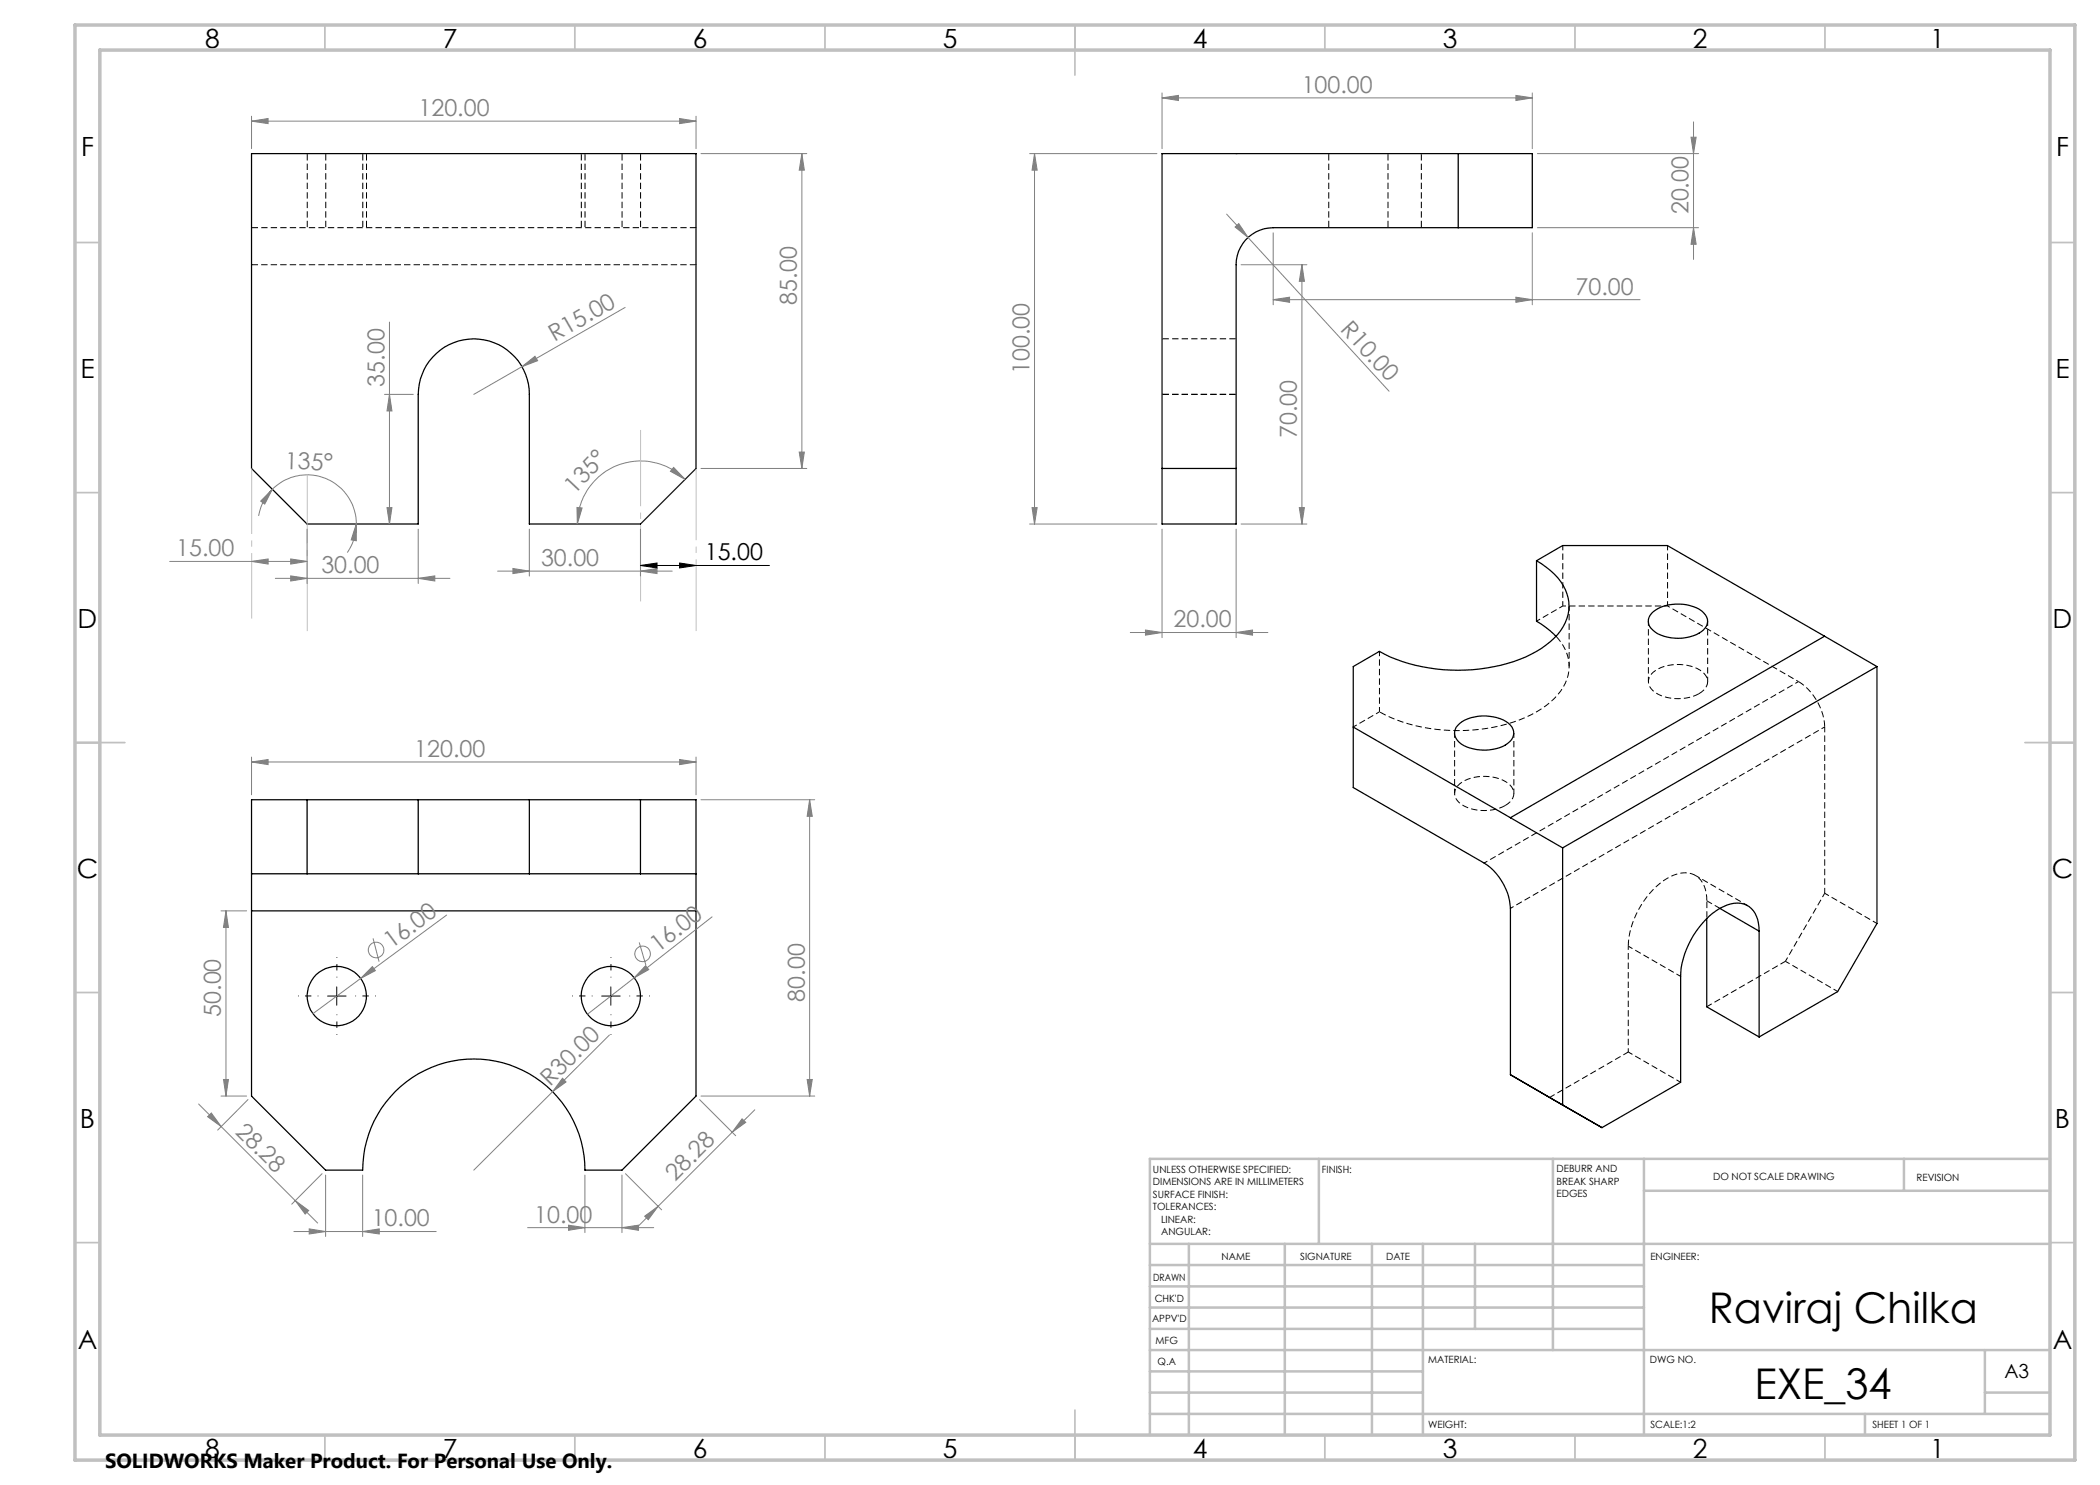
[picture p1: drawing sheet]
<svg xmlns="http://www.w3.org/2000/svg" width="420mm" height="297mm" viewBox="0 0 420 297" stroke-linecap="round" stroke-linejoin="round" font-family="sans-serif">
<path d="M50.3 52.9h88.9M139.2 45.5h-88.9M339.8 138.7a2.53 2.53 0 0 0 1.3-3.6 7.3 7.3 0 0 0-6.7-2.1 5.5 5.5 0 0 0-4.6 2.6 2.69 2.69 0 0 0 1.8 3.2 9.3 9.3 0 0 0 8.2-.1M364.9 145.4a11.6 11.6 0 0 0-5.2-9.1M301 161.1a2.53 2.53 0 0 0 1.4-3.6 7.3 7.3 0 0 0-6.8-2.2 5.5 5.5 0 0 0-4.6 2.7 2.69 2.69 0 0 0 1.8 3.2 9.3 9.3 0 0 0 8.2-.1M325.7 189.2a17.1 17.1 0 0 1 8.5-14 4.5 4.5 0 0 1 6.3 1.4 7 7 0 0 1 .9 3.6" fill="none" stroke="#000" stroke-width=".2" stroke-dasharray="1.3 .6" stroke-linecap="butt"/>
<g fill="none" stroke="#000" stroke-width=".2" stroke-dasharray="1.3 .6" stroke-dashoffset="-.1" stroke-linecap="butt">
<path d="M61.4 30.7v14.8M116.3 30.7v14.8M265.8 30.7v14.8M284.3 30.7v14.8M65.2 45.5v-14.8M72.6 45.5v-14.8M73.3 45.5v-14.8M117 45.5v-14.8M124.4 45.5v-14.8M128.1 45.5v-14.8M277.6 45.5v-14.8M232.4 78.9h14.8"/>
<path d="M247.2 67.8h-14.8"/>
</g>
<g fill="none" stroke="#000" stroke-width=".25">
<path d="M50.3 30.7h88.9v63l-11.1 11.1h-22.2v-25.9a11.1 11.1 0 0 0-11.1-11.1 11.1 11.1 0 0 0-11.2 11.1v25.9h-22.2l-11.1-11.1zM232.4 30.7h74.1v14.8h-51.9a7.4 7.4 0 0 0-7.4 7.4v51.9h-14.8zM291.6 30.7v14.8M232.4 93.7h14.8M307.3 112.1a13 13 0 0 1 6.1 6.6 8.7 8.7 0 0 1-3.3 9.6 26.8 26.8 0 0 1-14.2 5.5 34.5 34.5 0 0 1-20-3.5l-5.2 3v24.2l26.1 15.1a11.8 11.8 0 0 1 5.3 9.1v33.2l10.4 6.1M307.3 112.1v12.1l1.9 1.3 2 1.8M307.3 112.1l5.2-3h21l41.9 24.2M330.3 122.7a8.3 8.3 0 0 1 8.4-1.3 3.6 3.6 0 0 1 2.8 2.9 3.6 3.6 0 0 1-2.9 2.9 8.6 8.6 0 0 1-8-1.2 2.21 2.21 0 0 1-.3-3.3zM364.9 127.2l-62.8 36.3M375.4 133.3l-62.9 36.3M375.4 133.3v51.4l-7.9 13.6-15.7 9.1M61.4 159.9v14.9"/>
<path d="M83.6 159.9h22.3M83.6 159.9v14.9M83.6 159.9h-33.3v14.9M105.9 159.9v14.9M105.9 159.9h33.3v14.9M128.1 159.9v14.9M270.7 145.4l41.8 24.2M291.9 144.7a8.7 8.7 0 0 1 9.7-.1 2.36 2.36 0 0 1-.1 4.1 8.8 8.8 0 0 1-9.7-.3 2.28 2.28 0 0 1 .1-3.7zM50.3 174.8v7.4M50.3 174.8h33.3M83.6 174.8h22.3M105.9 174.8h33.3"/>
<path d="M139.2 174.8v7.4M312.5 169.6v51.4M50.3 182.2v37l14.8 14.8h7.4a22.2 22.2 0 0 1 22.3-22.2 22.2 22.2 0 0 1 22.2 22.2h7.4l14.8-14.8v-37M50.3 182.2h88.9M341.3 183.7v17.7l10.5 6M344 181.7l7.8 4.5M351.8 186.2a5.5 5.5 0 0 0-2.6-5.2 5.7 5.7 0 0 0-5.2 .7 17.3 17.3 0 0 0-7.9 13.6v21.2l-15.7 9M351.8 186.2v21.2M309.9 219.5l10.5 6M312.5 221l7.9 4.5"/>
<circle cx="67.4" cy="199.2" r="5.9"/>
<circle cx="122.2" cy="199.2" r="5.9"/>
</g>
<path d="M247.2 30.7h.1" fill="none" stroke="#000" stroke-width=".2" stroke-dasharray="1.3 .6"/>
<path d="M312.6 121.2l-5.3 3M359.7 136.3l-62.9 36.3M275.9 142.4l-5.2 3M302.1 181.7l62.8-36.3M325.7 210.4v-21.2" fill="none" stroke="#000" stroke-width=".2" stroke-dasharray="1.3 .6" stroke-dashoffset=".5" stroke-linecap="butt"/>
<g fill="none" stroke="#000" stroke-width=".2" stroke-dasharray="1.3 .6" stroke-dashoffset=".3" stroke-linecap="butt">
<path d="M312.6 121.2v-12.1M313.8 133.3v-12.1M329.7 124.2v12.1M333.5 121.2v-12.1M341.5 136.3v-12.1M275.9 142.4v-12.1M290.9 146.6v12.1M302.8 158.7v-12.1M336.1 195.3l-10.4-6.1M349.5 181.1l-10.4-6M367.6 198.3l-10.5-6M375.4 184.7l-10.5-6"/>
<path d="M336.1 216.5l-10.4-6.1"/>
</g>
<path d="M311.2 127.2a8.3 8.3 0 0 1-.3 12.5 25.2 25.2 0 0 1-15 6.2 34.1 34.1 0 0 1-20-3.5M341.4 180.2v3.5" fill="none" stroke="#000" stroke-width=".2" stroke-dasharray="1.3 .6" stroke-dashoffset="-.2" stroke-linecap="butt"/>
<path d="M344 181.7l-2.6-1.5M309.9 219.5l15.8-9.1M341.4 201.3l15.7-9" fill="none" stroke="#000" stroke-width=".2" stroke-dasharray="1.3 .6" stroke-dashoffset=".1" stroke-linecap="butt"/>
<path d="M359.7 136.3l-26.2-15.1" fill="none" stroke="#000" stroke-width=".2" stroke-dasharray="1.3 .6" stroke-dashoffset=".8" stroke-linecap="butt"/>
<path d="M364.9 178.7v-33.3" fill="none" stroke="#000" stroke-width=".2" stroke-dasharray="1.3 .6" stroke-dashoffset=".2" stroke-linecap="butt"/>
<path d="M333.5 121.2h-20.9" fill="none" stroke="#000" stroke-width=".2" stroke-dasharray="1.3 .6" stroke-dashoffset=".6" stroke-linecap="butt"/>
<path d="M357.1 192.3l7.8-13.6" fill="none" stroke="#000" stroke-width=".2" stroke-dasharray="1.3 .6" stroke-dashoffset=".4" stroke-linecap="butt"/>
<g fill="none" stroke="#808080" stroke-width=".2">
<path d="M232.4 19.6l3.3-.5v1zM232.4 18.6v11.1M232.4 19.6h74.1M303.2 19.1l3.3 .5-3.3 .5zM306.5 18.6v11.1M50.3 24.2l3.3-.5v1zM50.3 23.2v6.5M50.3 24.2h88.9M135.9 23.7l3.3 .5-3.3 .5zM139.2 23.2v6.5M140.2 30.7h21.2M160.4 30.7l.5 3.3h-1.1z"/>
<path d="M160.4 30.7v63M205.9 30.7h25.5M206.9 30.7l.5 3.3h-1zM206.9 30.7v74.1M307.5 30.7h32.2M338.2 27.4h1l-.5 3.3zM338.7 24.4v27.5M245.3 42.8l4.3 4.7M247 45.4l.8-.7 1.8 2.8zM248.2 52.9h13.2M249.6 47.5l28.2 30.7M254.6 59.9l3.3-.5v1.1z"/>
<path d="M254.6 46.6v14.4M254.6 59.9h73.4M260.4 52.9l.5 3.4h-1zM260.4 52.9v51.9M303.2 59.4l3.3 .5-3.3 .6zM306.5 46.6v14.4M307.5 45.5h32.2M338.7 45.5l.5 3.4h-1zM76.9 78.9h5.8M77.9 78.9l.5 3.3h-1zM77.9 64.4v40.4M104.4 73.3l2.6-2 .5 .8z"/>
<path d="M125 61.5l-30.2 17.4M54.5 97.9l-1.5 2.9-.9-.6zM54.5 97.9a9.8 9.8 0 0 1 10.7-2.2 9.8 9.8 0 0 1 6.1 9.1M54.5 97.9a10.1 10.1 0 0 0-2.8 5.3M134.7 93.5l2.3 2.4-2.9-1.6zM137 95.9a12.6 12.6 0 0 0-13.7-2.7 12.6 12.6 0 0 0-7.8 11.6M140.2 93.7h21.2M159.8 90.4h1.1l-.5 3.3zM33.9 112.3h27.5M50.3 112.3l3.3-.5v1zM55.1 115.7h34.9M58.1 115.2l3.3 .5-3.3 .5z"/>
<path d="M58.1 111.8l3.3 .5-3.3 .5zM61.4 105.8v10.9M71.3 104.8v3.4l-1.1-.2zM71.3 104.8a9.8 9.8 0 0 1-1.8 5.7M77.4 101.5h1l-.5 3.3zM83.6 115.7l3.4-.5v1zM83.6 105.8v10.9M99.5 114.2h34.9M102.6 113.7l3.3 .5-3.3 .5zM105.9 105.8v9.4M115.4 101.5l1 .1-.9 3.2zM128.1 114.2l3.3-.5v1z"/>
<path d="M128.1 105.8v9.4M205.9 104.8h25.5M206.4 101.5h1l-.5 3.3zM232.4 105.8v21.7M247.2 105.8v21.7M248.2 104.8h13.2M259.9 101.5h1l-.5 3.3zM226.1 126.5h27.5M229.1 126l3.3 .5-3.3 .5zM247.2 126.5l3.3-.5v1zM50.3 152.4l3.3-.5v1zM50.3 151.4v7.6"/>
<path d="M50.3 152.4h88.9M135.9 151.9l3.3 .5-3.3 .5zM139.2 151.4v7.6M140.2 159.9h22.7M161.9 159.9l.6 3.4h-1.1zM161.9 159.9v59.3M44.2 182.2h5.1M45.2 182.2l.5 3.3h-1zM45.2 182.2v37M72.1 195.7l-9.5 7M74.5 193.3l.6 .8-3 1.6zM74.6 187.7l1.2 4.6"/>
<path d="M89.3 183l-17.2 12.7M126.8 195.6l-9.3 7.2M127.8 188.5l1.4 4.6M129.1 193.1l.7 .8-3 1.7zM142.4 183.4l-15.6 12.2M44.2 219.2h5.1M44.7 215.9h1l-.5 3.3zM49.6 219.9l-6.1 6.1M110.5 218.3l-15.7 15.7M112.5 215.6l.7 .8-2.7 1.9zM121.9 207l-11.4 11.3M139.9 219.9l7.2 7.3"/>
<path d="M140.2 219.2h22.7M161.4 215.9h1.1l-.6 3.3zM39.7 220.8l19.4 19.3M41.5 223.3l.8-.7 1.9 2.7zM64.4 234.7l-6.1 6.1M65.1 235v12.3M72.5 235v12.3M117 235v11.5M124.4 235v11.5M125.1 234.7l7.2 7.3M146.4 226.4l-19.3 19.3M148.4 223.8l.8 .7-2.8 1.9z"/>
<path d="M151 222l-4.6 4.4M58.8 246.3h28.4M59.1 240.1l2.6 2-.7 .7zM59.1 240.1l4.4 4.5M61.8 245.8l3.3 .5-3.3 .5zM72.5 246.3l3.3-.5v1zM105.5 245.5h25.2M113.7 245l3.3 .5-3.3 .6zM124.4 245.5l3.3-.5v1.1zM128.9 243.2l2.7-1.9-2 2.6z"/>
<circle cx="75.2" cy="190" r="1.56"/>
<circle cx="128.5" cy="190.8" r="1.55"/>
</g>
<path d="M128.1 113.1l3.3-.5v1zM128.1 113.1h25.8M135.9 112.6l3.3 .5-3.3 .5zM65.5 199.2h3.7M67.3 197.4v3.6M120.3 199.2h3.7M122.2 197.4v3.6" fill="none" stroke="#000" stroke-width=".2"/>
<path d="M63.7 199.2h-4.1M67.4 195.5v-4.1M71.1 199.2h4.1M118.5 199.2h-4.1M122.2 195.5v-4.1M125.9 199.2h4.1M67.4 202.9v4.1M122.2 202.9v4.1" fill="none" stroke="#000" stroke-width=".2" stroke-dasharray="15.2 1.3 1.3 1.3" stroke-dashoffset="15.1" stroke-linecap="butt"/>
<path d="M61.4 94.9v31.3" fill="none" stroke="#c0c0c0" stroke-width=".2" stroke-dasharray="15.2 1.3 1.3 1.3" stroke-dashoffset="1.5" stroke-linecap="butt"/>
<path d="M128.1 84.8v36.7" fill="none" stroke="#c0c0c0" stroke-width=".2" stroke-dasharray="15.2 1.3 1.3 1.3" stroke-dashoffset="-1.2" stroke-linecap="butt"/>
<path d="M50.3 93.7v30" fill="none" stroke="#c0c0c0" stroke-width=".2" stroke-dasharray="15.2 1.3 1.3 1.3" stroke-dashoffset="2.1" stroke-linecap="butt"/>
<path d="M139.2 93.7v32.5" fill="none" stroke="#c0c0c0" stroke-width=".2" stroke-dasharray="15.2 1.3 1.3 1.3" stroke-dashoffset=".9" stroke-linecap="butt"/>
<g fill="none" stroke="#c0c0c0" stroke-width=".35">
<path d="M65 5v5M115 5v5M165 5v5M215 5v10M265 5v5M315 5v5M365 5v5M15 48.5h5M410 48.5h5M15 98.5h5M410 98.5h5M15 148.5h10"/>
<path d="M405 148.5h10M15 198.5h5M410 198.5h5M15 248.5h5M410 248.5h5M65 287v5M115 287v5M165 287v5M215 282v10M265 287v5M315 287v5M365 287v5"/>
</g>
<g fill="none" stroke="#c0c0c0" stroke-width=".5">
<path d="M263.8 231.8v17M310.6 231.8v38.2M328.8 231.8v55.2M328.8 238.2h81.2M380.8 231.8v6.4M410 231.8h-180v55.2M230 248.8h180M230 257.3h98.8M230 253h98.8M237.8 248.8v38.2M257 248.8v38.2M274.4 248.8v38.2"/>
<path d="M284.6 248.8v38.2M295 248.8v17M230 265.8h98.8M230 261.5h98.8M230 278.5h54.6M230 274.3h54.6M230 270h180M397 278.5h13M397 270v12.8M230 282.8h180M373 282.8v4.2"/>
</g>
<path d="M15 5h400v287h-400zM20 10h390v277h-390z" fill="none" stroke="#c0c0c0" stroke-width=".7"/>
<g fill="#808080">
<path d="M104.4 73.3l2.6-2 .5 .8z"/>
<path d="M74.5 193.3l.6 .8-3 1.6z"/>
<path d="M129.1 193.1l.7 .8-3 1.7z"/>
<path d="M112.5 215.6l.7 .8-2.7 1.9z"/>
<path d="M247 45.4l.8-.7 1.8 2.8z"/>
<path d="M59.1 240.1l2.6 2-.7 .7zM41.5 223.3l.8-.7 1.9 2.7z"/>
<path d="M71.3 104.8v3.4l-1.1-.2zM54.5 97.9l-1.5 2.9-.9-.6z"/>
<path d="M135.9 23.7l3.3 .5-3.3 .5zM50.3 24.2l3.3-.5v1zM72.5 246.3l3.3-.5v1zM61.8 245.8l3.3 .5-3.3 .5zM124.4 245.5l3.3-.5v1.1zM113.7 245l3.3 .5-3.3 .6z"/>
<path d="M58.1 115.2l3.3 .5-3.3 .5zM83.6 115.7l3.4-.5v1zM102.6 113.7l3.3 .5-3.3 .5zM128.1 114.2l3.3-.5v1zM50.3 152.4l3.3-.5v1zM135.9 151.9l3.3 .5-3.3 .5zM229.1 126l3.3 .5-3.3 .5zM247.2 126.5l3.3-.5v1zM254.6 59.9l3.3-.5v1.1zM303.2 59.4l3.3 .5-3.3 .6z"/>
<path d="M232.4 19.6l3.3-.5v1zM303.2 19.1l3.3 .5-3.3 .5z"/>
<path d="M148.4 223.8l.8 .7-2.8 1.9zM128.9 243.2l2.7-1.9-2 2.6z"/>
<path d="M134.7 93.5l2.3 2.4-2.9-1.6zM115.4 101.5l1 .1-.9 3.2z"/>
<path d="M159.8 90.4h1.1l-.5 3.3zM160.4 30.7l.5 3.3h-1.1zM77.4 101.5h1l-.5 3.3zM77.9 78.9l.5 3.3h-1zM44.7 215.9h1l-.5 3.3zM45.2 182.2l.5 3.3h-1zM338.7 45.5l.5 3.4h-1zM338.2 27.4h1l-.5 3.3z"/>
<path d="M206.4 101.5h1l-.5 3.3zM206.9 30.7l.5 3.3h-1z"/>
<path d="M259.9 101.5h1l-.5 3.3zM260.4 52.9l.5 3.4h-1z"/>
<path d="M161.9 159.9l.6 3.4h-1.1zM161.4 215.9h1.1l-.6 3.3z"/>
</g>
<path d="M128.1 113.1l3.3-.5v1zM135.9 112.6l3.3 .5-3.3 .5z" fill="#000"/>
<path d="M50.3 112.3l3.3-.5v1zM58.1 111.8l3.3 .5-3.3 .5z" fill="#808080"/>
<g font-size="8.5">
<text x="341.8" y="264.5">Raviraj Chilka</text>
<text x="350.9" y="279.7">EXE_34</text>
</g>
<g font-size="5.3">
<text x="41" y="9.5">8</text>
<text x="88.5" y="9.5">7</text>
<text x="138.5" y="9.5">6</text>
<text x="188.5" y="9.5">5</text>
<text x="238.5" y="9.5">4</text>
<text x="288.5" y="9.5">3</text>
<text x="338.5" y="9.5">2</text>
<text x="386" y="9.5">1</text>
<text x="16.2" y="31.2">F</text>
<text x="411.2" y="31.2">F</text>
<text x="16.1" y="75.5">E</text>
<text x="411.1" y="75.5">E</text>
<text x="15.5" y="125.5">D</text>
<text x="410.5" y="125.5">D</text>
<text x="15.4" y="175.5">C</text>
<text x="410.4" y="175.5">C</text>
<text x="16" y="225.5">B</text>
<text x="411" y="225.5">B</text>
<text x="15.5" y="269.7">A</text>
<text x="410.5" y="269.7">A</text>
<text x="41" y="291.5">8</text>
<text x="88.5" y="291.5">7</text>
<text x="138.5" y="291.5">6</text>
<text x="188.5" y="291.5">5</text>
<text x="238.5" y="291.5">4</text>
<text x="288.5" y="291.5">3</text>
<text x="338.5" y="291.5">2</text>
<text x="386" y="291.5">1</text>
</g>
<g font-size="4.7" fill="#808080">
<text x="83.7" y="23.2">120.00</text>
<text x="260.3" y="18.6">100.00</text>
<text x="337.7" y="42.9" transform="rotate(-90 337.7 42.9)">20.00</text>
<text x="315.1" y="58.9">70.00</text>
<text x="159.4" y="60.9" transform="rotate(-90 159.4 60.9)">85.00</text>
<text x="267.9" y="65.9" transform="rotate(47 267.9 65.9)">R10.00</text>
<text x="110.9" y="68.5" transform="rotate(-30 110.9 68.5)">R15.00</text>
<text x="76.9" y="77.3" transform="rotate(-90 76.9 77.3)">35.00</text>
<text x="205.9" y="74.8" transform="rotate(-90 205.9 74.8)">100.00</text>
<text x="259.4" y="87.6" transform="rotate(-90 259.4 87.6)">70.00</text>
<text x="56.9" y="93.8" transform="rotate(2 56.9 93.8)">135°</text>
<text x="114.9" y="98.9" transform="rotate(-47 114.9 98.9)">135°</text>
<text x="35.2" y="111.3">15.00</text>
<text x="108.2" y="113.2">30.00</text>
<text x="64.3" y="114.7">30.00</text>
<text x="234.7" y="125.5">20.00</text>
<text x="82.9" y="151.4">120.00</text>
<text x="78.3" y="189.8" transform="rotate(-36 78.3 189.8)">16.00</text>
<text x="131.6" y="190.5" transform="rotate(-38 131.6 190.5)">16.00</text>
<text x="44.2" y="203.4" transform="rotate(-90 44.2 203.4)">50.00</text>
<text x="160.9" y="200.3" transform="rotate(-90 160.9 200.3)">80.00</text>
<text x="110" y="217.4" transform="rotate(-45 110 217.4)">R30.00</text>
<text x="46.9" y="226.5" transform="rotate(45 46.9 226.5)">28.28</text>
<text x="135" y="236.4" transform="rotate(-45 135 236.4)">28.28</text>
<text x="74.3" y="245.3">10.00</text>
<text x="106.8" y="244.5">10.00</text>
</g>
<text font-size="4.7" x="141" y="112.1">15.00</text>
<text font-size="4.1" x="21" y="293.7">SOLIDWORKS Maker Product. For Personal Use Only.</text>
<text font-size="3.9" x="400.9" y="275.5">A3</text>
<g font-size="2">
<text x="230.6" y="234.6">UNLESS OTHERWISE SPECIFIED:</text>
<text x="230.6" y="237.1">DIMENSIONS ARE IN MILLIMETERS</text>
<text x="230.6" y="239.6">SURFACE FINISH:</text>
<text x="264.4" y="234.6">FINISH:</text>
<text x="311.3" y="234.5">DEBURR AND</text>
<text x="311.3" y="237">BREAK SHARP</text>
<text x="311.3" y="239.5">EDGES</text>
<text x="342.6" y="236">DO NOT SCALE DRAWING</text>
<text x="383.3" y="236.2">REVISION</text>
<text x="230.6" y="242.1">TOLERANCES:</text>
<text x="232.2" y="244.6">LINEAR:</text>
<text x="232.2" y="247.1">ANGULAR:</text>
<text x="244.3" y="252">NAME</text>
<text x="260" y="251.9">SIGNATURE</text>
<text x="277.2" y="251.9">DATE</text>
<text x="330.1" y="251.9">ENGINEER:</text>
<text x="230.6" y="256.1">DRAWN</text>
<text x="230.9" y="260.3">CHK'D</text>
<text x="230.4" y="264.4">APPV'D</text>
<text x="231.1" y="268.8">MFG</text>
<text x="231.5" y="273">Q.A</text>
<text x="285.6" y="272.5">MATERIAL:</text>
<text x="330" y="272.5">DWG NO.</text>
<text x="285.6" y="285.5">WEIGHT:</text>
<text x="330.1" y="285.6">SCALE:1:2</text>
<text x="374.5" y="285.6">SHEET 1 OF 1</text>
</g>
</svg>
